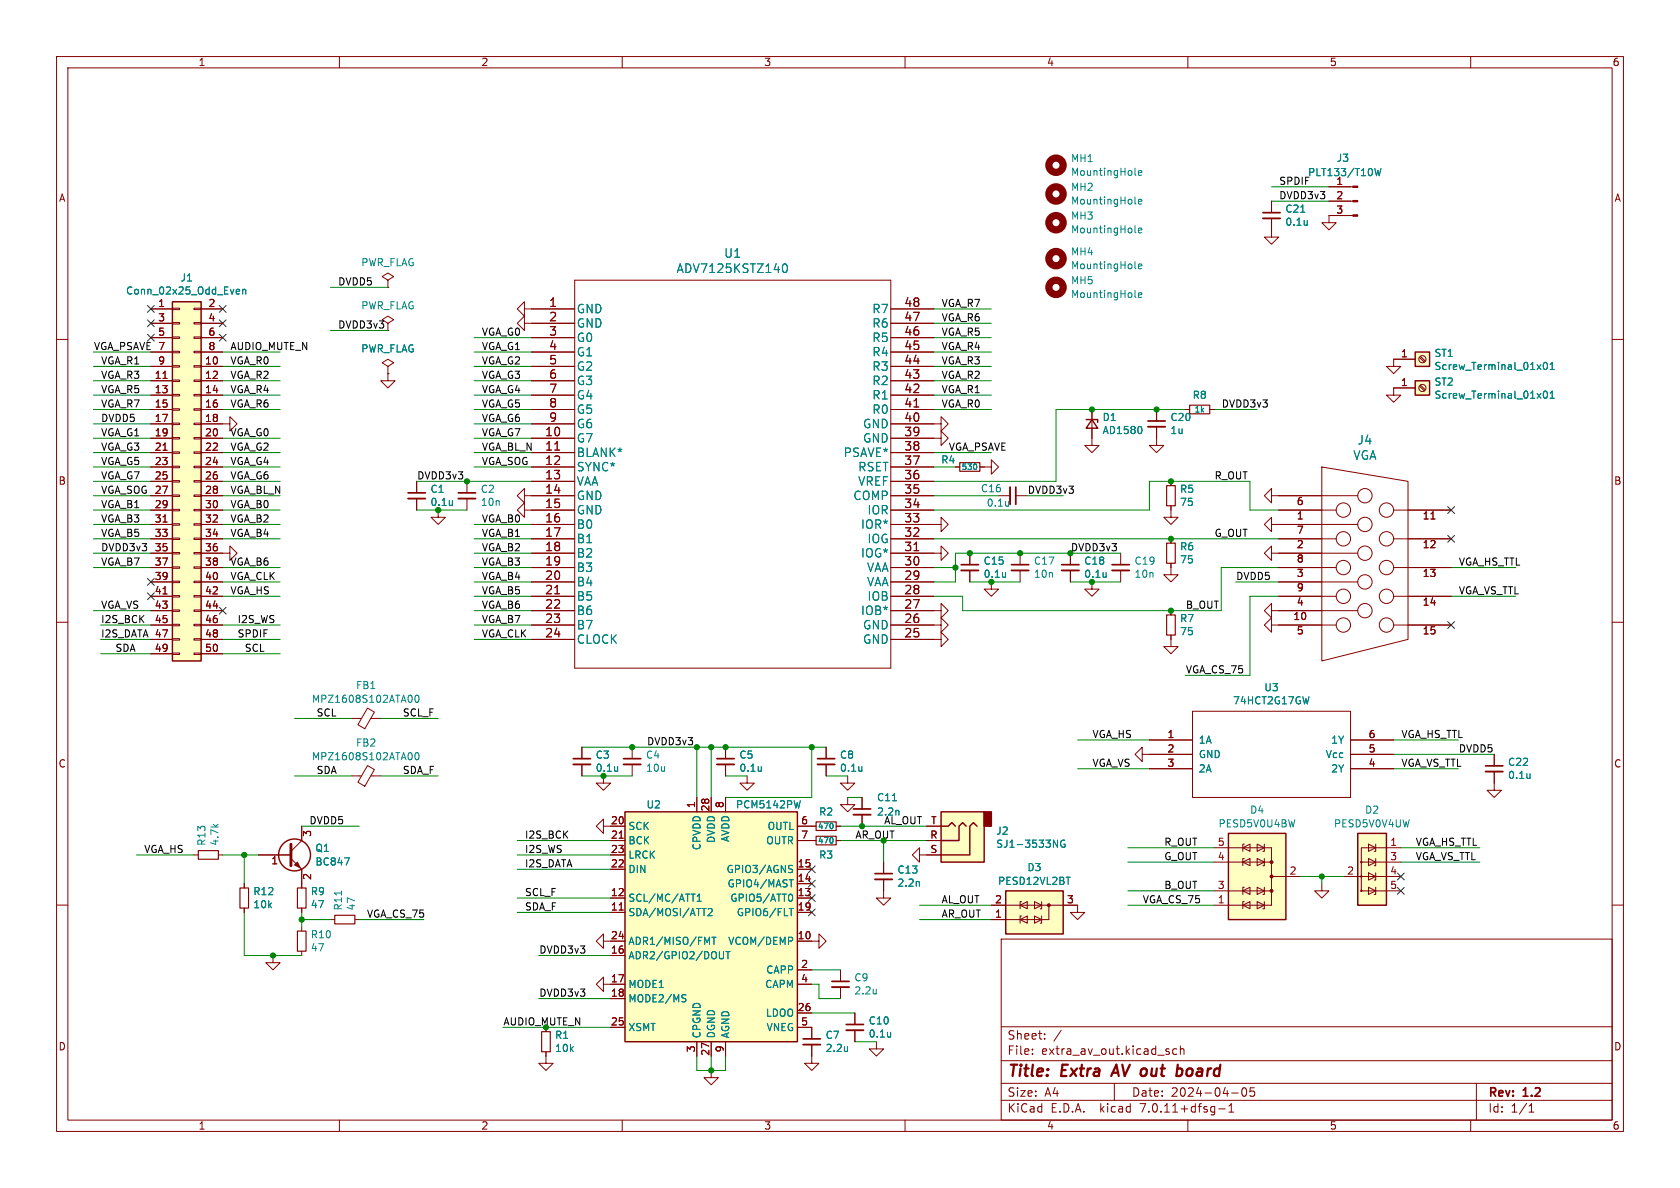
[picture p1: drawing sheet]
<svg xmlns="http://www.w3.org/2000/svg" width="297mm" height="210mm" viewBox="0 0 297 210" stroke-linecap="round" stroke-linejoin="round" font-family="sans-serif">
<g fill="none" stroke="#840000" stroke-width=".18">
<path d="M10 10h277v190h-277zM12 12h273v186h-273zM60 10v2M110 10v2M160 10v2M210 10v2M260 10v2M224.8 38.6v3.3h1.3l-1.3 1.3-1.3-1.3h1.3M224.8 35.6v2M234.9 35.6h4.3M234.9 33h4.3M239.2 38.1h-4.3v1.3h1.3l-1.3 1.2-1.2-1.2h1.2"/>
<path d="M10 60h2M26.7 54.6h3.8M26.7 57.2h3.8M26.7 59.7h3.8M30.5 59.6h1.2v.2h-1.2zM30.5 57h1.2v.3h-1.2zM30.5 54.5h1.2v.2h-1.2zM34.3 59.6h1.3v.2h-1.3zM34.3 57h1.3v.3h-1.3zM34.3 54.5h1.3v.2h-1.3zM35.6 54.6h3.8M35.6 57.2h3.8"/>
<path d="M35.6 59.7h3.8M68.6 49.5l1-.6-1-.6-1 .6 1 .6v1.3M68.6 50.8h.1M68.6 57.2l1-.7-1-.6-1 .6 1 .7v1.2M68.6 58.4h.1M92.7 54.6v-1.3l-1.3 1.3 1.3 1.3v-1.3h8.9M92.7 57.2v-1.3l-1.3 1.3 1.3 1.2v-1.2h8.9M94 59.7h7.6M101.6 49.5h55.9v68.6h-55.9zM157.5 54.6h7.6M157.5 57.2h7.6M157.5 59.7h7.6"/>
<path d="M285 60h2M26.7 72.4h3.8M26.7 64.8h3.8M26.7 67.3h3.8M26.7 69.9h3.8M26.7 74.9h3.8M26.7 77.5h3.8M26.7 62.2h3.8M28.8 66.9h.7M28.8 79.6h.7M30.5 79.9h1.2v.2h-1.2zM30.5 77.3h1.2v.3h-1.2z"/>
<path d="M30.5 74.8h1.2v.3h-1.2zM30.5 72.3h1.2v.2h-1.2zM30.5 69.7h1.2v.3h-1.2zM30.5 67.2h1.2v.2h-1.2zM30.5 64.6h1.2v.3h-1.2zM30.5 62.1h1.2v.3h-1.2zM34.3 79.9h1.3v.2h-1.3zM34.3 77.3h1.3v.3h-1.3zM34.3 74.8h1.3v.3h-1.3zM34.3 72.3h1.3v.2h-1.3zM34.3 69.7h1.3v.3h-1.3zM34.3 67.2h1.3v.2h-1.3z"/>
<path d="M34.3 64.6h1.3v.3h-1.3zM34.3 62.1h1.3v.3h-1.3zM35.6 74.9h5v-1.2l1.3 1.2-1.3 1.3v-1.3M35.6 72.4h3.8M35.6 64.8h3.8M35.6 67.3h3.8M35.6 69.9h3.8M35.6 77.5h3.8M35.6 62.2h3.8M68.6 64.8l1-.7-1-.6-1 .6 1 .7v1.2M68.6 66h.1M68.6 66v1.3h1.2l-1.2 1.3-1.3-1.3h1.3"/>
<path d="M94 72.4h7.6M94 64.8h7.6M94 67.3h7.6M94 69.9h7.6M94 74.9h7.6M94 77.5h7.6M94 62.2h7.6M98.1 79.6h.8M157.5 77.5h8.9v-1.3l1.2 1.3-1.2 1.2v-1.2M157.5 74.9h8.9v-1.2l1.2 1.2-1.2 1.3v-1.3M157.5 72.4h7.6M157.5 64.8h7.6"/>
<path d="M157.5 67.3h7.6M157.5 69.9h7.6M157.5 62.2h7.6M161.6 71.9h.8M193 72.4v6.3h1.3l-1.3 1.3-1.2-1.3h1.2M204.5 75.4v3.3h1.2l-1.2 1.3-1.3-1.3h1.3M204.5 72.4v2M209.5 72.4h.8M213.9 72.4h.7M250.2 63.5h-3.8v1.3h1.2l-1.2 1.2-1.3-1.2h1.3M250.2 68.6h-3.8v1.3h1.2l-1.2 1.2-1.3-1.2h1.3M250.9 63.2l.9 .8"/>
<path d="M250.9 68.2l.9 .9M251.1 63l.9 .8M251.1 68.1l.9 .8M26.7 82.6h3.8M26.7 87.6h3.8M26.7 90.2h3.8M26.7 92.7h3.8M26.7 95.3h3.8M26.7 97.8h3.8M26.7 80h3.8M26.7 85.1h3.8M28.8 92.3h.7"/>
<path d="M30.5 97.7h1.2v.2h-1.2zM30.5 95.1h1.2v.3h-1.2zM30.5 92.6h1.2v.2h-1.2zM30.5 90h1.2v.3h-1.2zM30.5 87.5h1.2v.3h-1.2zM30.5 85h1.2v.2h-1.2zM30.5 82.4h1.2v.3h-1.2zM34.3 97.7h1.3v.2h-1.3zM34.3 95.1h1.3v.3h-1.3zM34.3 92.6h1.3v.2h-1.3zM34.3 90h1.3v.3h-1.3zM34.3 87.5h1.3v.3h-1.3z"/>
<path d="M34.3 85h1.3v.2h-1.3zM34.3 82.4h1.3v.3h-1.3zM35.6 97.8h5v-1.3l1.3 1.3-1.3 1.3v-1.3M35.6 82.6h3.8M35.6 87.6h3.8M35.6 90.2h3.8M35.6 92.7h3.8M35.6 95.3h3.8M35.6 80h3.8M35.6 85.1h3.8M73.7 85.1v2M73.7 88.1v2.1"/>
<path d="M77.5 90.2v1.2h1.2l-1.2 1.3-1.3-1.3h1.3M82.5 85.1v2M82.5 88.1v2.1M92.7 90.2v-1.3l-1.3 1.3 1.3 1.2v-1.2h8.9M92.7 87.6v-1.2l-1.3 1.2 1.3 1.3v-1.3h8.9M94 82.6h7.6M94 92.7h7.6M94 95.3h7.6M94 97.8h7.6M94 80h7.6M94 85.1h7.6M157.5 92.7h8.9v-1.3l1.2 1.3-1.2 1.3v-1.3"/>
<path d="M157.5 97.8h8.9v-1.3l1.2 1.3-1.2 1.3v-1.3M157.5 82.6h7.6M157.5 87.6h7.6M157.5 90.2h7.6M157.5 95.3h7.6M157.5 80h7.6M157.5 85.1h7.6M161.6 97.3h.8M168.9 82.6h.8M171.4 97.8v2M173.2 82.6h2.1v-1.3l1.2 1.3-1.2 1.2v-1.2M176.5 87.6h2.1"/>
<path d="M179.6 87.6h2M180.3 97.8v2M189.2 97.8v2M198.1 97.8v2M207 89.4v2h1.3l-1.3 1.3-1.3-1.3h1.3M207 99.6v2h1.3l-1.3 1.3-1.3-1.3h1.3M207 85.1v.8M207 95.3v.7M224.8 87.6v-1.2l-1.3 1.2 1.3 1.3v-1.3h15.2M224.8 92.7v-1.3l-1.3 1.3 1.3 1.3v-1.3h15.2M224.8 97.8v-1.3l-1.3 1.3 1.3 1.3v-1.3h15.2M226.1 90.2h10.1"/>
<path d="M226.1 95.3h10.1M233.7 82.6l15.2 2.5v27.9l-15.2 3.8zM246.4 90.2h10.1M246.4 95.3h10.1M253 91.7h.7M10 110h2M26.7 100.3h3.8M26.7 102.9h3.8M26.7 105.4h3.8M26.7 108h3.8M26.7 110.5h3.8M26.7 113h3.8"/>
<path d="M26.7 115.6h3.8M28.8 105h.7M30.5 115.4h1.2v.3h-1.2zM30.5 112.9h1.2v.3h-1.2zM30.5 110.4h1.2v.2h-1.2zM30.5 107.8h1.2v.3h-1.2zM30.5 105.3h1.2v.2h-1.2zM30.5 102.7h1.2v.3h-1.2zM30.5 100.2h1.2v.3h-1.2zM34.3 115.4h1.3v.3h-1.3zM34.3 112.9h1.3v.3h-1.3zM34.3 110.4h1.3v.2h-1.3z"/>
<path d="M34.3 107.8h1.3v.3h-1.3zM34.3 105.3h1.3v.2h-1.3zM34.3 102.7h1.3v.3h-1.3zM34.3 100.2h1.3v.3h-1.3zM35.6 100.3h3.8M35.6 102.9h3.8M35.6 105.4h3.8M35.6 108h3.8M35.6 110.5h3.8M35.6 113h3.8M35.6 115.6h3.8M94 100.3h7.6"/>
<path d="M94 102.9h7.6M94 105.4h7.6M94 108h7.6M94 110.5h7.6M94 113h7.6M98.1 105h.8M157.5 110.5h8.9v-1.3l1.2 1.3-1.2 1.3v-1.3M157.5 108h8.9v-1.3l1.2 1.3-1.2 1.2v-1.2M157.5 113h8.9v-1.2l1.2 1.2-1.2 1.3v-1.3M157.5 100.3h7.6M157.5 102.9h7.6M157.5 105.4h7.6"/>
<path d="M171.4 100.8v2.1M175.3 102.9v1.2h1.2l-1.2 1.3-1.3-1.3h1.3M180.3 100.8v2.1M189.2 100.8v2.1M193 102.9v1.2h1.3l-1.3 1.3-1.2-1.3h1.2M198.1 100.8v2.1M207 112.3v2h1.3l-1.3 1.3-1.3-1.3h1.3M207 108v.7M224.8 110.5v-1.3l-1.3 1.3 1.3 1.3v-1.3h11.4M224.8 108v-1.3l-1.3 1.3 1.3 1.2v-1.2h15.2M226.1 100.3h10.1M226.1 102.9h13.9"/>
<path d="M226.1 105.4h10.1M246.4 100.3h10.1M246.4 105.4h10.1M246.4 110.5h10.1M285 110h2M62.2 127h1.7M62.2 137.2h1.7M65 125.2l1.2 .7-1.7 2.9-1.2-.7zM65 135.3l1.2 .7-1.7 3-1.2-.7zM65.6 127h1.7M65.6 137.2h1.7M102.9 132.1v2"/>
<path d="M102.9 135.1v2.1M106.7 137.2v1.2h1.2l-1.2 1.3-1.3-1.3h1.3M111.8 132.1v2M111.8 135.1v2.1M128.3 132.1v2M128.3 135.1v2.1M132.1 137.2v1.2h1.2l-1.2 1.3-1.3-1.3h1.3M146 132.1v2M146 135.1v2.1M149.9 137.2v1.2h1.2l-1.2 1.3-1.3-1.3h1.3M201.9 133.4v-1.3l-1.2 1.3 1.2 1.2v-1.2h8.9M203.2 130.8h7.6"/>
<path d="M203.2 135.9h7.6M210.8 125.7h28v15.3h-28zM238.8 130.8h7.6M238.8 133.4h7.6M238.8 135.9h7.6M264.2 136.4v3.3h1.2l-1.2 1.3-1.3-1.3h1.3M264.2 133.4v2M10 160h2M34.3 151.1h.8M38.6 151.1h.8M43.2 156.2v.8M45.7 151.1h5.7"/>
<path d="M51.4 151.8l1.9 1.9v3.3M53.3 146.1v2.5l-1.9 1.9M106.7 146.1v-1.3l-1.3 1.3 1.3 1.2v-1.2h3.8M107.9 158.8h2.6M107.9 153.7h2.6M107.9 148.6h2.6M107.9 151.1h2.6M109.5 148.2h.7M123.2 141v2.5M125.7 141v2.5M128.3 141v2.5M141 158.8h2.5"/>
<path d="M141 156.2h2.5M141 153.7h2.5M141 146.1h3.3M141 148.6h3.3M147.8 146.1h.8M147.8 148.6h.8M149.9 141v1.2h1.2l-1.2 1.3-1.3-1.3h1.3M152.4 141v2M152.4 144v2.1M156.2 155.4v3.4h1.3l-1.3 1.2-1.3-1.2h1.3M156.2 152.4v2M162.6 151.1v-1.2l-1.3 1.2 1.3 1.3v-1.3h3.8"/>
<path d="M163.8 146.1h2.6M163.8 148.6h2.6M180.6 159.4h-.3v1.3M182.9 159.4l1.2 .6-1.2 .7zM184.1 159.4v1.3h-.2M214.6 149.9h10.2v10.1h-10.2M214.6 157.5h10.2M214.6 152.4h10.2M219.7 157.5l1.3-.7v1.3zM219.7 152.4l1.3-.6v1.2zM219.7 149.9l1.3-.7v1.3zM220 159.4h-.3v1.3"/>
<path d="M220 156.8h-.3v1.3M220 151.8h-.3v1.2M220 149.2h-.3v1.3M222.2 159.4l1.3 .6-1.3 .7zM222.2 156.8l1.3 .7-1.3 .6zM222.2 151.8l1.3 .6-1.3 .6zM222.2 149.2l1.3 .7-1.3 .6zM223.5 159.4v1.3h-.2M223.5 156.8v1.3h-.2M223.5 151.8v1.2h-.2M223.5 149.2v1.3h-.2M224.8 154.9h5.1"/>
<path d="M233.7 156.2v1.3h1.2l-1.2 1.3-1.3-1.3h1.3M237.5 154.9h10.1M240.7 152.4h6.9M241.9 149.2l1.3 .7-1.3 .6zM241.9 151.8l1.3 .6-1.3 .6zM241.9 154.3l1.3 .6-1.3 .7zM241.9 156.8l1.3 .7-1.3 .6zM243.2 149.2v1.3h-.2M243.2 151.8v1.2h-.2M243.2 154.3v1.3h-.2M243.2 156.8v1.3h-.2M247.6 149.9h-6.9v7.6h6.9"/>
<path d="M285 160h2M43.2 160.5v.8M48.3 168.9v1.3h1.2l-1.2 1.3-1.3-1.3h1.3M53.3 160.5v.8M53.3 163.8v.8M53.3 168.1v.8M58.4 162.6h.8M62.7 162.6h.8M106.7 174v-1.3l-1.3 1.3 1.3 1.3v-1.3h3.8M106.7 166.4v-1.3l-1.3 1.3 1.3 1.2v-1.2h3.8M107.9 161.3h2.6M107.9 168.9h2.6"/>
<path d="M107.9 176.5h2.6M109.5 160.9h.7M141 166.4h3.8v-1.3l1.2 1.3-1.2 1.2v-1.2M141 161.3h2.5M141 174h2.5M141 171.5h2.5M141 179.1h2.5M148.6 171.5v2M148.6 174.5v2M151.1 179.1v2M175.3 160h10.1M177 166h108v32h-108z"/>
<path d="M180.3 162.6l1.3-.7v1.3zM180.3 160l1.3-.6v1.3zM180.6 161.9h-.3v1.3M182.9 161.9l1.2 .7-1.2 .6zM184.1 161.9v1.3h-.2M185.4 160h5.1v1.3h1.3l-1.3 1.3-1.3-1.3h1.3M185.4 160v2.6h-10.1M219.7 160l1.3-.6v1.3zM60 198v2M96.5 185.9v2.1h1.3l-1.3 1.2-1.3-1.2h1.3M96.5 181.6v.8M107.9 181.6h2.6"/>
<path d="M110 198v2M123.2 184.2v2.5M125.7 189.2v1.3h1.3l-1.3 1.3-1.2-1.3h1.2M125.7 184.2v2.5M128.3 184.2v2.5M141 181.6h2.5v2M143.5 184.7v3.3h1.3l-1.3 1.2-1.3-1.2h1.3M151.1 182.1v2.1M154.9 184.2v1.2h1.3l-1.3 1.3-1.2-1.3h1.2M160 198v2M177 194.5h108M177 191.5h108"/>
<path d="M177 187.5h108M177 181.5h108M182.5 186.3v.1M182.5 185.5v.1M184.7 183.6v.1M184.7 182.8v.1M187.6 182.1l-1.3 2M197 191.5v3M206.5 185.9l.2 .2-.2 .3M206.5 185.4l.2 .1M208 185.5l-.4-.1-.3 .3v.4l.2 .2h.5M208.7 185.5l.2-.1 .3 .1 .1 .9"/>
<path d="M208.7 184.9v1.5M210 198v2M215.5 196h1.1M217.2 196.6h.9M217.2 195.5l.5-.4v1.5M217.7 193.2h1.2M219.7 192.4l.2-.1a.81 .81 0 0 1 .6 .6 .81 .81 0 0 1-.3 .8l-.2 .1a.81 .81 0 0 1-.3-1.4zM221.7 192.3h-.7v.7l.2-.1h.5l.1 .3-.1 .5-.2 .1-.5-.1M260 198v2M261 191.5v6.5M270.3 196.6h.9M270.3 195.5l.4-.4v1.5"/>
<circle cx="251.5" cy="68.6" r=".63"/>
<circle cx="251.5" cy="63.5" r=".63"/>
<circle cx="237.5" cy="95.2" r="1.27"/>
<circle cx="237.5" cy="90.2" r="1.27"/>
<circle cx="241.3" cy="92.7" r="1.27"/>
<circle cx="241.3" cy="97.8" r="1.27"/>
<circle cx="241.3" cy="87.6" r="1.27"/>
<circle cx="245.1" cy="95.2" r="1.27"/>
<circle cx="245.1" cy="90.2" r="1.27"/>
<circle cx="237.5" cy="105.4" r="1.27"/>
<circle cx="237.5" cy="110.5" r="1.27"/>
<circle cx="237.5" cy="100.3" r="1.27"/>
<circle cx="241.3" cy="102.9" r="1.27"/>
<circle cx="241.3" cy="107.9" r="1.27"/>
<circle cx="245.1" cy="100.3" r="1.27"/>
<circle cx="245.1" cy="110.5" r="1.27"/>
<circle cx="245.1" cy="105.4" r="1.27"/>
<circle cx="240.7" cy="154.9" r=".13"/>
<circle cx="240.7" cy="152.4" r=".13"/>
<circle cx="240.7" cy="157.5" r=".13"/>
</g>
<path d="M197.4 188.2l-1 2M208.9 189l.1 .3-.2 .7" fill="none" stroke="#840000" stroke-width=".4"/>
<g fill="none" stroke="#840000" stroke-width=".33">
<path d="M223.3 38.6h3M202.9 75.4h3.1M72.1 88.1h3.1M81 88.1h3.1M178.6 86.1v3.1M169.9 100.8h3.1M178.8 100.8h3.1M187.7 100.8h3.1M196.6 100.8h3M101.3 135.1h3.1M110.2 135.1h3.1M126.7 135.1h3.1"/>
<path d="M144.5 135.1h3.1M262.6 136.4h3.1M150.9 144h3M154.7 155.4h3M147.1 174.5h3M142 184.7h3M149.6 182.1h3.1"/>
</g>
<g fill="none" stroke="#840000" stroke-width=".3">
<path d="M223.3 37.6h3M202.9 74.4h3.1M72.1 87.1h3.1M81 87.1h3.1M169.9 99.8h3.1M178.8 99.8h3.1M179.6 86.1v3.1M187.7 99.8h3.1M196.6 99.8h3M101.3 134.1h3.1M110.2 134.1h3.1M126.7 134.1h3.1"/>
<path d="M144.5 134.1h3.1M262.6 135.4h3.1M150.9 143h3M154.7 154.4h3M147.1 173.5h3M142 183.6h3M149.6 181.1h3.1"/>
</g>
<g fill="none" stroke="#008484" stroke-width=".18">
<path d="M200.6 35.9l.2 .2M200.6 30.8l.2 .2M201.3 30.6l.6-.1-.1-.3h-.4l-.1 .1v.6h.5M201.3 35.7l.6-.2-.1-.2-.4-.1-.1 .2v.6h.5M230 37.5h.7M231.1 39v.8M231.1 39.7l-.1 .1M243 29.8l.3 1.3 .3-.9 .2 .9 .3-1.3M41.9 51.1l.4 .1 .1 .2-.6 .2M42.3 51.9l-.4 .1M42.9 51.3l.2-.2 .3 .1 .1 .8M42.9 51.1v.9"/>
<path d="M138.5 46.7l.2-.1a.83 .83 0 0 1 .6 .7 .83 .83 0 0 1-.3 .8l-.2 .1a.83 .83 0 0 1-.6-.7 .83 .83 0 0 1 .3-.8zM200.6 47.3l.2 .2M200.6 41l.2 .2M200.6 52.4l.2 .2M201.3 47.1l.6-.1-.1-.3h-.4l-.1 .1v.7h.5M201.3 40.7l.6-.1-.1-.2-.4-.1-.1 .2v.6h.5M201.3 52.2l.6-.2-.1-.2-.4-.1-.1 .2v.6h.5M201.8 75.5l.1 .4-.1 .6M271.7 64.5l.7 .8M271.7 69.6l.7 .8M272.4 64.5l-.7 .8M272.4 69.6l-.7 .8"/>
<path d="M273 64.2l.1-.1a.68 .68 0 0 1 .5 .6 .68 .68 0 0 1-.5 .6l-.1-.1-.2-.4zM273 69.3l.1-.2a.68 .68 0 0 1 .5 .7 .68 .68 0 0 1-.5 .6l-.1-.1-.2-.4zM274 65.3h.8M274 64.4l.4-.3v1.2M274 69.5l.4-.4v1.3M274 70.4h.8M80 88.5v.9M80 89.2l-.1 .1M172.6 82.2v.6M178.3 88.6v.9M178.3 89.4h.1M177.8 101.2v.9"/>
<path d="M177.8 101.9l-.1 .1M195.5 101.2v.9M195.5 101.9v.1M72.7 123l.2 .4-.2 .6M72.7 133.2l.2 .3-.2 .7M73.5 133.2l.2-.2a.68 .68 0 0 1 .4 .7 .68 .68 0 0 1-.4 .6l-.2-.1-.2-.4zM73.5 122.9h.2a.68 .68 0 0 1 .4 .6 .68 .68 0 0 1-.4 .7 .84 .84 0 0 1-.2-1.3zM109.2 135.5v.8M109.2 136.2l-.1 .1M134.6 135.5v.8M134.6 136.2l-.1 .1M152.4 135.5v.8"/>
<path d="M152.4 136.2l-.1 .1M270.5 136.8v.8M270.5 137.5l-.1 .1M60.4 157.5v.7M60.9 151.7h.8l-.5 1.2M122.2 158.1h.7M123.3 159.3h.7M123.3 158.4l.3-.3v1.2M139.5 155.5h.7M139.6 153.6l.4 .1 .1 .3-.2 .2h-.3M139.6 153h.5M139.7 158.1a.68 .68 0 0 1 .4 .6 .68 .68 0 0 1-.4 .6"/>
<path d="M141.5 141.5l-.3 1.3M147.2 145.7v.6M147.2 148.2v.7M157.8 141.5h.7M158.9 143.3v.8M162.5 155.9v.8M186.2 148.5l.8 1.3v-1.3M188.2 148.6a.59 .59 0 0 0-.7 .5 .59 .59 0 0 0 .7 .6l.1-.5h-.3M188.5 155.1h.7M120.8 176.4l.3 .2 .2 .3-.3 .2h-.3M120.8 175.8l.5 .1M125.2 160.7l.5-.1 .2 .4-.8 .9h.8"/>
<path d="M125.9 165.7h.7M126.2 165.7v1.2M127.9 168.2v1l-.2 .3M128.3 168.2h.8M128.7 168.2v1.3M139.5 160.6h.7M139.9 160.6v1.3M140.1 165.8v.4M154.9 174.9v.8M154.9 175.6l-.1 .1M149.8 185v.9M149.8 185.8h.1"/>
<path d="M157.4 182.5v.8M157.4 183.2v.1"/>
</g>
<g fill="none" stroke="#840000" stroke-width=".2">
<path d="M210.3 71.6h3.6v1.6h-3.6zM169.7 81.8h3.5v1.5h-3.5zM206.2 85.9h1.6v3.5h-1.6zM206.2 96h1.6v3.6h-1.6zM206.2 108.7h1.6v3.6h-1.6zM35.1 150.4h3.5v1.5h-3.5zM42.4 157h1.5v3.5h-1.5zM52.6 157h1.5v3.5h-1.5zM144.3 145.3h3.5v1.5h-3.5zM144.3 147.8h3.5v1.6h-3.5zM52.6 164.6h1.5v3.5h-1.5zM59.2 161.8h3.5v1.5h-3.5z"/>
<path d="M95.8 182.4h1.5v3.5h-1.5z"/>
</g>
<g fill="#ffffc2" stroke="#ffffc2" stroke-width=".18">
<path d="M217.2 147.3h10.1v15.3h-10.1z"/>
<path d="M110.5 143.5h30.5v40.7h-30.5z"/>
<path d="M250.2 62.2h2.5v2.6h-2.5z"/>
<path d="M250.2 67.3h2.5v2.6h-2.5z"/>
<path d="M166.4 143.5h7.6v8.9h-7.6z"/>
<path d="M177.8 157.5h10.2v7.6h-10.2z"/>
<path d="M240 147.3h5.1v12.7h-5.1z"/>
<path d="M30.5 53.3h5.1v63.5h-5.1z"/>
</g>
<g fill="none" stroke="#840000" stroke-width=".25">
<path d="M30.5 53.3h5.1v63.5h-5.1zM192 74.2h2.1v.5M193 74.2l1.1 1.5h-2.1zM250.2 62.2h2.5v2.6h-2.5zM250.2 67.3h2.5v2.6h-2.5zM110.5 143.5h30.5v40.7h-30.5zM166.4 143.5h7.6v8.9h-7.6zM166.4 146.1h1.2l.7-.7 .6 .7M170.8 146.1l-.6-.7-.7 .7v2.5h-3.1M172.7 146.1l-.6-.7-.7 .7v5h-5M177.8 157.5h10.2v7.6h-10.2zM217.2 147.3h10.1v15.3h-10.1z"/>
<path d="M240 147.3h5.1v12.7h-5.1z"/>
<circle cx="52.1" cy="151.1" r="2.82"/>
</g>
<g fill="#840000" stroke="#840000" stroke-width=".18">
<path d="M239.2 38h.8v.2h-.8z"/>
<path d="M239.2 35.4h.8v.3h-.8z"/>
<path d="M239.2 32.9h.8v.2h-.8z"/>
<path d="M52.1 152.9l.5-.5 .5 1z"/>
<circle cx="224.8" cy="157.5" r=".25"/>
<circle cx="224.8" cy="154.9" r=".25"/>
<circle cx="224.8" cy="152.4" r=".25"/>
<circle cx="185.4" cy="160" r=".25"/>
</g>
<g fill="none" stroke="#840000" stroke-width="1.3">
<circle cx="186.7" cy="34.3" r="1.27"/>
<circle cx="186.7" cy="29.2" r="1.27"/>
<circle cx="186.7" cy="39.4" r="1.27"/>
<circle cx="186.7" cy="50.8" r="1.27"/>
<circle cx="186.7" cy="45.7" r="1.27"/>
</g>
<path d="M174 143.5h1.3v2.6h-1.3z" fill="#840000" stroke="#840000" stroke-width=".25"/>
<path d="M51.4 149.2v3.8" fill="none" stroke="#840000" stroke-width=".51"/>
<g fill="none" stroke="#008400" stroke-width=".18">
<path d="M224.8 35.6h10.1M224.8 33h10.1M58.4 50.8h10.2M58.4 58.4h10.2M83.8 59.7h10.2M165.1 54.6h10.2M165.1 57.2h10.2M165.1 59.7h10.2M16.5 72.4h10.2M16.5 64.8h10.2M16.5 69.9h10.2M16.5 67.3h10.2"/>
<path d="M16.5 62.2h10.2M16.5 74.9h10.2M16.5 77.5h10.2M39.4 72.4h10.1M39.4 64.8h10.1M39.4 69.9h10.1M39.4 67.3h10.1M39.4 62.2h10.1M39.4 77.5h10.1M83.8 72.4h10.2M83.8 64.8h10.2M83.8 69.9h10.2"/>
<path d="M83.8 67.3h10.2M83.8 62.2h10.2M83.8 74.9h10.2M83.8 77.5h10.2M165.1 72.4h10.2M165.1 64.8h10.2M165.1 69.9h10.2M165.1 67.3h10.2M165.1 62.2h10.2M209.5 72.4h-22.8v12.7h-21.6M214.6 72.4h7.6M16.5 95.3h10.2"/>
<path d="M16.5 92.7h10.2M16.5 97.8h10.2M16.5 90.2h10.2M16.5 80h10.2M16.5 82.6h10.2M16.5 87.6h10.2M16.5 85.1h10.2M39.4 95.3h10.1M39.4 92.7h10.1M39.4 90.2h10.1M39.4 80h10.1M39.4 82.6h10.1"/>
<path d="M39.4 87.6h10.1M39.4 85.1h10.1M73.7 90.2h8.8M73.7 85.1h20.3M83.8 95.3h10.2M83.8 92.7h10.2M83.8 97.8h10.2M83.8 80h10.2M83.8 82.6h10.2M165.1 95.3h61M165.1 90.2h38.1v-5.1h17.8v5.1h5.1M165.1 80h10.2"/>
<path d="M165.1 82.6h3.8M165.1 87.6h11.4M181.6 87.6h6.4M198.1 97.8h-29.2v5.1h-3.8M16.5 100.3h10.2M16.5 108h10.2M17.8 110.5h8.9M17.8 113h8.9M17.8 115.6h8.9M39.4 100.3h10.1M39.4 105.4h10.1M39.4 102.9h10.1"/>
<path d="M39.4 110.5h10.1M39.4 113h10.1M39.4 115.6h10.1M83.8 100.3h10.2M83.8 105.4h10.2M83.8 102.9h10.2M83.8 108h10.2M83.8 110.5h10.2M83.8 113h10.2M165.1 100.3h3.8M171.4 102.9h8.9M189.2 102.9h8.9"/>
<path d="M218.4 102.9h7.7M226.1 100.3h-10.2v7.7h-45.7v-2.6h-5.1M226.1 105.4h-5.1v14h-11.5M256.5 100.3h11.5M256.5 105.4h11.5M52.1 127h10.1M52.1 137.2h10.1M67.3 127h10.2M67.3 137.2h10.2M102.9 137.2h8.9M102.9 132.1h43.1M123.2 132.1v8.9"/>
<path d="M125.7 132.1v8.9M128.3 137.2h3.8M143.5 132.1v8.9h-15.2M146 137.2h3.9M190.5 130.8h12.7M190.5 135.9h12.7M246.4 130.8h11.4M246.4 135.9h11.4M246.4 133.4h17.8M24.1 151.1h10.2M39.4 151.1h6.3M43.2 151.1v5.1"/>
<path d="M53.3 146.1h10.2M91.4 151.1h16.5M91.4 148.6h16.5M91.4 153.7h16.5M91.4 158.8h16.5M148.6 148.6h15.2M148.6 146.1h15.2M149.9 141h2.5M156.2 148.6v3.8M199.4 152.4h15.2M199.4 149.9h15.2M199.4 157.5h15.2"/>
<path d="M229.9 154.9h7.6M233.7 154.9v1.3M247.6 152.4h14M247.6 149.9h14M43.2 161.3v7.6h10.1M53.3 162.6h5.1M53.3 161.3v2.5M63.5 162.6h11.4M91.4 161.3h16.5M95.2 168.9h12.7M95.2 176.5h12.7M143.5 174h1.3v2.5h3.8"/>
<path d="M143.5 171.5h5.1M143.5 179.1h7.6M162.6 162.6h12.7M162.6 160h12.7M199.4 160h15.2M88.9 181.6h19M123.2 186.7v2.5h5.1v-2.5M125.7 186.7v2.5M151.1 184.2h3.8"/>
</g>
<g fill="none" stroke="#000084" stroke-width=".18">
<path d="M26.1 54l1.2 1.2M26.1 59.1l1.2 1.2M26.1 56.5l1.2 1.3M27.3 54l-1.2 1.2M27.3 59.1l-1.2 1.2M27.3 56.5l-1.2 1.3M38.8 54l1.2 1.2M38.8 59.1l1.2 1.2M38.8 56.5l1.2 1.3M40 54l-1.2 1.2M40 59.1l-1.2 1.2M40 56.5l-1.2 1.3"/>
<path d="M255.9 94.6l1.2 1.3M255.9 89.6l1.2 1.2M257.1 94.6l-1.2 1.3M257.1 89.6l-1.2 1.2M26.1 104.8l1.2 1.2M26.1 102.3l1.2 1.2M27.3 104.8l-1.2 1.2M27.3 102.3l-1.2 1.2M38.8 107.3l1.2 1.3M40 107.3l-1.2 1.3M255.9 109.9l1.2 1.2M257.1 109.9l-1.2 1.2"/>
<path d="M142.9 153.1l1.2 1.2M142.9 158.1l1.2 1.3M142.9 155.6l1.2 1.2M144.1 153.1l-1.2 1.2M144.1 158.1l-1.2 1.3M144.1 155.6l-1.2 1.2M247 154.3l1.3 1.2M247 156.9l1.3 1.2M248.3 154.3l-1.3 1.2M248.3 156.9l-1.3 1.2M142.9 160.7l1.2 1.2M144.1 160.7l-1.2 1.2"/>
</g>
<g fill="#008400" stroke="#008400" stroke-width=".18">
<circle cx="48.3" cy="168.9" r=".46"/>
<circle cx="53.3" cy="162.6" r=".46"/>
<circle cx="123.2" cy="132.1" r=".46"/>
<circle cx="111.8" cy="132.1" r=".46"/>
<circle cx="43.2" cy="151.1" r=".46"/>
<circle cx="82.5" cy="85.1" r=".46"/>
<circle cx="106.7" cy="137.2" r=".46"/>
<circle cx="125.7" cy="132.1" r=".46"/>
<circle cx="128.3" cy="132.1" r=".46"/>
<circle cx="125.7" cy="189.2" r=".46"/>
<circle cx="143.5" cy="132.1" r=".46"/>
<circle cx="77.5" cy="90.2" r=".46"/>
<circle cx="207" cy="85.1" r=".46"/>
<circle cx="193" cy="102.9" r=".46"/>
<circle cx="180.3" cy="97.8" r=".46"/>
<circle cx="207" cy="95.3" r=".46"/>
<circle cx="207" cy="108" r=".46"/>
<circle cx="189.2" cy="97.8" r=".46"/>
<circle cx="152.4" cy="146.1" r=".46"/>
<circle cx="168.9" cy="100.3" r=".46"/>
<circle cx="175.3" cy="102.9" r=".46"/>
<circle cx="171.4" cy="97.8" r=".46"/>
<circle cx="233.7" cy="154.9" r=".46"/>
<circle cx="204.5" cy="72.4" r=".46"/>
<circle cx="193" cy="72.4" r=".46"/>
</g>
<g font-size="2.8" fill="#840000">
<text x="178" y="190.9">Title:</text>
<text x="187.7" y="190.9">Extra</text>
<text x="197.6" y="190.9">AV out</text>
<text x="210.4" y="190.9">board</text>
</g>
<g font-size="2.1" fill="#008484">
<text x="127.9" y="45.8">U1</text>
<text x="119.5" y="48.5">ADV7125KSTZ140</text>
<text x="101.9" y="55.6">GND</text>
<text x="101.9" y="58.1">GND</text>
<text x="154.1" y="58.1">R6</text>
<text x="154.1" y="55.6">R7</text>
<text x="101.9" y="60.7">G0</text>
<text x="101.9" y="63.2">G1</text>
<text x="101.9" y="65.7">G2</text>
<text x="154.1" y="65.7">R3</text>
<text x="154.1" y="63.2">R4</text>
<text x="154.1" y="60.7">R5</text>
<text x="101.9" y="68.3">G3</text>
<text x="101.9" y="70.8">G4</text>
<text x="154.1" y="70.8">R1</text>
<text x="154.1" y="68.3">R2</text>
<text x="101.9" y="73.4">G5</text>
<text x="101.9" y="75.9">G6</text>
<text x="152.5" y="75.9">GND</text>
<text x="154.1" y="73.4">R0</text>
<text x="101.9" y="78.4">G7</text>
<text x="101.9" y="81">BLANK*</text>
<text x="101.9" y="83.5">SYNC*</text>
<text x="149.1" y="81">PSAVE*</text>
<text x="151.6" y="83.5">RSET</text>
<text x="152.5" y="78.4">GND</text>
<text x="239.2" y="81.5">VGA</text>
<text x="239.9" y="78.8">J4</text>
<text x="101.9" y="86.1">VAA</text>
<text x="101.9" y="88.6">GND</text>
<text x="150.8" y="88.6">COMP</text>
<text x="151.6" y="86.1">VREF</text>
<text x="101.9" y="91.1">GND</text>
<text x="101.9" y="93.7">B0</text>
<text x="152.1" y="93.7">IOR*</text>
<text x="153.3" y="91.1">IOR</text>
<text x="101.9" y="96.2">B1</text>
<text x="101.9" y="98.8">B2</text>
<text x="101.9" y="101.3">B3</text>
<text x="152.1" y="98.8">IOG*</text>
<text x="153.2" y="101.3">VAA</text>
<text x="153.3" y="96.2">IOG</text>
<text x="101.9" y="103.8">B4</text>
<text x="101.9" y="106.4">B5</text>
<text x="153.2" y="103.8">VAA</text>
<text x="153.3" y="106.4">IOB</text>
<text x="101.9" y="108.9">B6</text>
<text x="101.9" y="111.5">B7</text>
<text x="152.1" y="108.9">IOB*</text>
<text x="152.5" y="111.5">GND</text>
<text x="101.9" y="114">CLOCK</text>
<text x="152.5" y="114">GND</text>
</g>
<g font-size="2.1" fill="#840000">
<text x="97" y="54.4">1</text>
<text x="97" y="56.9">2</text>
<text x="97" y="59.4">3</text>
<text x="159.8" y="59.4">46</text>
<text x="159.8" y="56.9">47</text>
<text x="159.8" y="54.4">48</text>
<text x="97" y="62">4</text>
<text x="97" y="64.5">5</text>
<text x="159.8" y="64.5">44</text>
<text x="159.8" y="62">45</text>
<text x="97" y="67.1">6</text>
<text x="97" y="69.6">7</text>
<text x="159.8" y="69.6">42</text>
<text x="159.8" y="67.1">43</text>
<text x="96.3" y="77.2">10</text>
<text x="97" y="72.1">8</text>
<text x="97" y="74.7">9</text>
<text x="159.8" y="77.2">39</text>
<text x="159.8" y="74.7">40</text>
<text x="159.8" y="72.1">41</text>
<text x="96.3" y="79.8">11</text>
<text x="96.3" y="82.3">12</text>
<text x="159.8" y="82.3">37</text>
<text x="159.8" y="79.8">38</text>
<text x="96.3" y="84.8">13</text>
<text x="96.3" y="87.4">14</text>
<text x="96.3" y="89.9">15</text>
<text x="159.8" y="89.9">34</text>
<text x="159.8" y="87.4">35</text>
<text x="159.8" y="84.8">36</text>
<text x="96.3" y="92.5">16</text>
<text x="96.3" y="95">17</text>
<text x="159.8" y="95">32</text>
<text x="159.8" y="92.5">33</text>
<text x="96.3" y="97.5">18</text>
<text x="96.3" y="100.1">19</text>
<text x="159.8" y="100.1">30</text>
<text x="159.8" y="97.5">31</text>
<text x="96.3" y="102.6">20</text>
<text x="96.3" y="105.2">21</text>
<text x="96.3" y="107.7">22</text>
<text x="159.8" y="107.7">27</text>
<text x="159.8" y="105.2">28</text>
<text x="159.8" y="102.6">29</text>
<text x="96.3" y="110.2">23</text>
<text x="96.3" y="112.8">24</text>
<text x="159.8" y="112.8">25</text>
<text x="159.8" y="110.2">26</text>
<text x="178" y="184">Sheet:</text>
<text x="178" y="186.7">File:</text>
<text x="184.1" y="186.7">extra_av_out.kicad_sch</text>
<text x="178" y="196.9">KiCad</text>
<text x="178" y="194.1">Size:</text>
<text x="184.7" y="194.1">A4</text>
<text x="185.7" y="196.9">E.D.A.</text>
<text x="194.6" y="196.9">kicad</text>
<text x="200" y="194.1">Date:</text>
<text x="201.8" y="196.9">7.0.11+dfsg-1</text>
<text x="207" y="194.1">2024-04-05</text>
<text x="263" y="194.3">Rev:</text>
<text x="263" y="196.9">Id:</text>
<text x="267.1" y="196.9">1/1</text>
<text x="269.4" y="194.3">1.2</text>
</g>
<g font-size="1.8" fill="#840000">
<text x="35" y="11.9">1</text>
<text x="85" y="11.9">2</text>
<text x="135" y="11.9">3</text>
<text x="185" y="11.9">4</text>
<text x="235" y="11.9">5</text>
<text x="285" y="11.9">6</text>
<text x="10.3" y="35.9">A</text>
<text x="236.1" y="32.8">1</text>
<text x="236.1" y="35.3">2</text>
<text x="285.3" y="35.9">A</text>
<text x="236.1" y="37.8">3</text>
<text x="27.9" y="54.4">1</text>
<text x="27.9" y="56.9">3</text>
<text x="27.9" y="59.4">5</text>
<text x="36.8" y="54.4">2</text>
<text x="36.8" y="56.9">4</text>
<text x="36.8" y="59.4">6</text>
<text x="27.9" y="64.5">9</text>
<text x="27.9" y="62">7</text>
<text x="36.2" y="64.5">10</text>
<text x="36.8" y="62">8</text>
<text x="247.6" y="63.2">1</text>
<text x="27.3" y="67.1">11</text>
<text x="27.3" y="69.6">13</text>
<text x="36.2" y="67.1">12</text>
<text x="36.2" y="69.6">14</text>
<text x="247.6" y="68.3">1</text>
<text x="27.3" y="72.1">15</text>
<text x="27.3" y="74.7">17</text>
<text x="27.3" y="77.2">19</text>
<text x="36.2" y="72.1">16</text>
<text x="36.2" y="74.7">18</text>
<text x="36.2" y="77.2">20</text>
<text x="27.3" y="79.8">21</text>
<text x="27.3" y="82.3">23</text>
<text x="36.2" y="79.8">22</text>
<text x="36.2" y="82.3">24</text>
<text x="10.3" y="85.9">B</text>
<text x="27.3" y="84.8">25</text>
<text x="27.3" y="89.9">29</text>
<text x="27.3" y="87.4">27</text>
<text x="36.2" y="84.8">26</text>
<text x="36.2" y="87.4">28</text>
<text x="36.2" y="89.9">30</text>
<text x="229.2" y="89.6">6</text>
<text x="285.3" y="85.9">B</text>
<text x="27.3" y="92.5">31</text>
<text x="27.3" y="95">33</text>
<text x="36.2" y="92.5">32</text>
<text x="36.2" y="95">34</text>
<text x="229.2" y="92.2">1</text>
<text x="229.2" y="94.7">7</text>
<text x="251.4" y="92.2">11</text>
<text x="27.3" y="97.5">35</text>
<text x="27.3" y="100.1">37</text>
<text x="36.2" y="97.5">36</text>
<text x="36.2" y="100.1">38</text>
<text x="229.2" y="97.2">2</text>
<text x="229.2" y="99.8">8</text>
<text x="251.4" y="97.2">12</text>
<text x="27.3" y="102.6">39</text>
<text x="27.3" y="105.2">41</text>
<text x="27.3" y="107.7">43</text>
<text x="36.2" y="102.6">40</text>
<text x="36.2" y="105.2">42</text>
<text x="36.2" y="107.7">44</text>
<text x="229.2" y="102.3">3</text>
<text x="229.2" y="107.4">4</text>
<text x="229.2" y="104.9">9</text>
<text x="251.4" y="102.3">13</text>
<text x="251.4" y="107.4">14</text>
<text x="27.3" y="110.2">45</text>
<text x="27.3" y="112.8">47</text>
<text x="36.2" y="110.2">46</text>
<text x="36.2" y="112.8">48</text>
<text x="228.6" y="109.9">10</text>
<text x="229.2" y="112.5">5</text>
<text x="251.4" y="112.5">15</text>
<text x="27.3" y="115.3">49</text>
<text x="36.2" y="115.3">50</text>
<text x="206.3" y="130.6">1</text>
<text x="241.9" y="130.6">6</text>
<text x="10.3" y="135.9">C</text>
<text x="206.3" y="133.1">2</text>
<text x="206.3" y="135.6">3</text>
<text x="241.9" y="135.6">4</text>
<text x="241.9" y="133.1">5</text>
<text x="285.3" y="135.9">C</text>
<text x="122.9" y="142.9" transform="rotate(-90 122.9 142.9)">1</text>
<text x="125.5" y="143.6" transform="rotate(-90 125.5 143.6)">28</text>
<text x="128" y="142.9" transform="rotate(-90 128 142.9)">8</text>
<text x="55.3" y="148" transform="rotate(-90 55.3 148)">3</text>
<text x="107.9" y="145.8">20</text>
<text x="107.9" y="148.3">21</text>
<text x="141.5" y="145.8">6</text>
<text x="141.5" y="148.3">7</text>
<text x="164.4" y="148.3">R</text>
<text x="164.5" y="145.8">T</text>
<text x="215.2" y="149.6">5</text>
<text x="245.7" y="149.6">1</text>
<text x="47.9" y="153.1">1</text>
<text x="55.3" y="155.6" transform="rotate(-90 55.3 155.6)">2</text>
<text x="107.9" y="153.4">22</text>
<text x="107.9" y="150.9">23</text>
<text x="140.9" y="156">14</text>
<text x="140.9" y="153.4">15</text>
<text x="164.4" y="150.9">S</text>
<text x="215.2" y="152.1">4</text>
<text x="227.9" y="154.7">2</text>
<text x="238.1" y="154.7">2</text>
<text x="245.7" y="152.1">3</text>
<text x="245.7" y="154.7">4</text>
<text x="107.9" y="161">11</text>
<text x="107.9" y="158.5">12</text>
<text x="140.9" y="158.5">13</text>
<text x="140.9" y="161">19</text>
<text x="175.8" y="159.8">2</text>
<text x="188.5" y="159.8">3</text>
<text x="215.2" y="159.8">1</text>
<text x="215.2" y="157.2">3</text>
<text x="245.7" y="157.2">5</text>
<text x="107.9" y="166.1">24</text>
<text x="140.9" y="166.1">10</text>
<text x="175.8" y="162.3">1</text>
<text x="107.9" y="168.7">16</text>
<text x="107.9" y="173.7">17</text>
<text x="141.5" y="171.2">2</text>
<text x="141.5" y="173.7">4</text>
<text x="107.9" y="176.3">18</text>
<text x="140.9" y="178.8">26</text>
<text x="10.3" y="185.9">D</text>
<text x="107.9" y="181.4">25</text>
<text x="141.5" y="181.4">5</text>
<text x="285.3" y="185.9">D</text>
<text x="122.9" y="186.1" transform="rotate(-90 122.9 186.1)">3</text>
<text x="125.5" y="186.7" transform="rotate(-90 125.5 186.7)">27</text>
<text x="128" y="186.1" transform="rotate(-90 128 186.1)">9</text>
<text x="35" y="199.9">1</text>
<text x="85" y="199.9">2</text>
<text x="135" y="199.9">3</text>
<text x="185" y="199.9">4</text>
<text x="235" y="199.9">5</text>
<text x="285" y="199.9">6</text>
</g>
<g font-size="1.8" fill="#008484">
<text x="189.2" y="28.9">MH1</text>
<text x="236.2" y="28.8">J3</text>
<text x="189.2" y="33.9">MH2</text>
<text x="189.2" y="31.3">MountingHole</text>
<text x="231.1" y="31.3">PLT133/T10W</text>
<text x="189.2" y="36.4">MountingHole</text>
<text x="189.2" y="39">MH3</text>
<text x="189.2" y="41.4">MountingHole</text>
<text x="227.1" y="37.8">C21</text>
<text x="227.1" y="40.1">0.1u</text>
<text x="63.8" y="47.3">PWR_FLAG</text>
<text x="189.2" y="45.4">MH4</text>
<text x="189.2" y="47.8">MountingHole</text>
<text x="22.2" y="52.3">Conn_02x25_Odd_Even</text>
<text x="31.8" y="50">J1</text>
<text x="189.2" y="50.5">MH5</text>
<text x="189.2" y="52.9">MountingHole</text>
<text x="63.8" y="54.9">PWR_FLAG</text>
<text x="63.8" y="62.5">PWR_FLAG</text>
<text x="253.5" y="63.3">ST1</text>
<text x="253.5" y="65.6">Screw_Terminal_01x01</text>
<text x="210.7" y="70.7">R8</text>
<text x="253.5" y="68.4">ST2</text>
<text x="253.5" y="70.7">Screw_Terminal_01x01</text>
<text x="194.8" y="74.6">D1</text>
<text x="194.8" y="76.9">AD1580</text>
<text x="206.8" y="76.9">1u</text>
<text x="206.8" y="74.6">C20</text>
<text x="166.3" y="82.1">R4</text>
<text x="76" y="87.3">C1</text>
<text x="76" y="89.6">0.1u</text>
<text x="84.9" y="87.3">C2</text>
<text x="84.9" y="89.6">10n</text>
<text x="173.3" y="87.2">C16</text>
<text x="174.3" y="89.8">0.1u</text>
<text x="208.5" y="87.3">R5</text>
<text x="208.5" y="89.6">75</text>
<text x="173.8" y="100">C15</text>
<text x="182.7" y="100">C17</text>
<text x="191.6" y="100">C18</text>
<text x="200.5" y="100">C19</text>
<text x="208.5" y="97.5">R6</text>
<text x="208.5" y="99.8">75</text>
<text x="173.8" y="102.3">0.1u</text>
<text x="182.7" y="102.3">10n</text>
<text x="191.6" y="102.3">0.1u</text>
<text x="200.5" y="102.3">10n</text>
<text x="208.5" y="110.2">R7</text>
<text x="208.5" y="112.5">75</text>
<text x="55" y="124.4">MPZ1608S102ATA00</text>
<text x="62.8" y="122">FB1</text>
<text x="217.9" y="124.7">74HCT2G17GW</text>
<text x="223.4" y="122.4">U3</text>
<text x="211.8" y="131.7">1A</text>
<text x="235.2" y="131.7">1Y</text>
<text x="55" y="134.6">MPZ1608S102ATA00</text>
<text x="62.8" y="132.2">FB2</text>
<text x="105.2" y="134.3">C3</text>
<text x="105.2" y="136.6">0.1u</text>
<text x="114.1" y="134.3">C4</text>
<text x="114.1" y="136.6">10u</text>
<text x="130.6" y="134.3">C5</text>
<text x="130.6" y="136.6">0.1u</text>
<text x="148.4" y="134.3">C8</text>
<text x="148.4" y="136.6">0.1u</text>
<text x="211.8" y="134.2">GND</text>
<text x="211.8" y="136.8">2A</text>
<text x="234.3" y="134.2">Vcc</text>
<text x="235.2" y="136.8">2Y</text>
<text x="266.5" y="135.6">C22</text>
<text x="266.5" y="137.9">0.1u</text>
<text x="114.2" y="143.1">U2</text>
<text x="130" y="143.1">PCM5142PW</text>
<text x="154.9" y="141.8">C11</text>
<text x="36.5" y="149.6" transform="rotate(-90 36.5 149.6)">R13</text>
<text x="38.8" y="149.6" transform="rotate(-90 38.8 149.6)">4.7k</text>
<text x="111" y="146.9">SCK</text>
<text x="111" y="149.5">BCK</text>
<text x="126.6" y="149.1" transform="rotate(-90 126.6 149.1)">DVDD</text>
<text x="129.1" y="148.9" transform="rotate(-90 129.1 148.9)">AVDD</text>
<text x="135.4" y="149.5">OUTR</text>
<text x="135.6" y="146.9">OUTL</text>
<text x="144.7" y="144.4">R2</text>
<text x="154.9" y="144.4">2.2n</text>
<text x="176" y="147.8">J2</text>
<text x="215.3" y="146.5">PESD5V0U4BW</text>
<text x="220.9" y="144">D4</text>
<text x="235.7" y="146.5">PESD5V0V4UW</text>
<text x="241.2" y="144">D2</text>
<text x="55.7" y="153.2">BC847</text>
<text x="55.7" y="150.8">Q1</text>
<text x="111" y="154.5">DIN</text>
<text x="111" y="152">LRCK</text>
<text x="124.1" y="150.4" transform="rotate(-90 124.1 150.4)">CPVDD</text>
<text x="128.3" y="154.5">GPIO3/AGNS</text>
<text x="144.7" y="152">R3</text>
<text x="158.6" y="154.6">C13</text>
<text x="176" y="150.1">SJ1-3533NG</text>
<text x="181.5" y="154.2">D3</text>
<text x="44.7" y="160.8">10k</text>
<text x="44.7" y="158.4">R12</text>
<text x="54.8" y="158.4">R9</text>
<text x="54.8" y="160.8">47</text>
<text x="60.7" y="161.1" transform="rotate(-90 60.7 161.1)">R11</text>
<text x="63" y="161.1" transform="rotate(-90 63 161.1)">47</text>
<text x="111" y="159.6">SCL/MC/ATT1</text>
<text x="128.5" y="157.1">GPIO4/MAST</text>
<text x="129" y="159.6">GPIO5/ATT0</text>
<text x="158.6" y="156.9">2.2n</text>
<text x="176.3" y="156.6">PESD12VL2BT</text>
<text x="54.8" y="166.1">R10</text>
<text x="111" y="162.2">SDA/MOSI/ATT2</text>
<text x="111" y="167.2">ADR1/MISO/FMT</text>
<text x="128.6" y="167.2">VCOM/DEMP</text>
<text x="130.2" y="162.2">GPIO6/FLT</text>
<text x="54.8" y="168.4">47</text>
<text x="111" y="169.8">ADR2/GPIO2/DOUT</text>
<text x="135.4" y="172.3">CAPP</text>
<text x="150.9" y="173.7">C9</text>
<text x="111" y="174.9">MODE1</text>
<text x="111" y="177.4">MODE2/MS</text>
<text x="135.2" y="174.9">CAPM</text>
<text x="135.3" y="179.9">LDOO</text>
<text x="150.9" y="176">2.2u</text>
<text x="98" y="183.8">R1</text>
<text x="111" y="182.5">XSMT</text>
<text x="124.1" y="183.6" transform="rotate(-90 124.1 183.6)">CPGND</text>
<text x="126.6" y="183.6" transform="rotate(-90 126.6 183.6)">DGND</text>
<text x="129.1" y="183.6" transform="rotate(-90 129.1 183.6)">AGND</text>
<text x="135.4" y="182.5">VNEG</text>
<text x="145.9" y="183.8">C7</text>
<text x="153.5" y="181.3">C10</text>
<text x="153.5" y="183.6">0.1u</text>
<text x="98" y="186.2">10k</text>
<text x="145.9" y="186.2">2.2u</text>
</g>
<g font-size="1.8">
<text x="226.1" y="35.3">DVDD3v3</text>
<text x="226.1" y="32.8">SPDIF</text>
<text x="59.7" y="50.5">DVDD5</text>
<text x="59.7" y="58.2">DVDD3v3</text>
<text x="85.1" y="59.4">VGA_G0</text>
<text x="166.4" y="56.9">VGA_R6</text>
<text x="166.4" y="54.3">VGA_R7</text>
<text x="166.4" y="59.4">VGA_R5</text>
<text x="16.5" y="62">VGA_PSAVE 7</text>
<text x="17.8" y="64.5">VGA_R1</text>
<text x="40.6" y="64.5">VGA_R0</text>
<text x="40.6" y="62">AUDIO_MUTE_N</text>
<text x="85.1" y="64.5">VGA_G2</text>
<text x="85.1" y="62">VGA_G1</text>
<text x="166.4" y="64.5">VGA_R3</text>
<text x="166.4" y="62">VGA_R4</text>
<text x="17.8" y="67">VGA_R3</text>
<text x="17.8" y="69.6">VGA_R5</text>
<text x="40.6" y="67">VGA_R2</text>
<text x="40.6" y="69.6">VGA_R4</text>
<text x="85.1" y="67">VGA_G3</text>
<text x="85.1" y="69.6">VGA_G4</text>
<text x="166.4" y="69.6">VGA_R1</text>
<text x="166.4" y="67">VGA_R2</text>
<text x="17.8" y="74.7">DVDD5</text>
<text x="17.8" y="77.2">VGA_G1</text>
<text x="17.8" y="72.1">VGA_R7</text>
<text x="40.6" y="72.1">VGA_R6</text>
<text x="40.6" y="77.2">VGA_G0</text>
<text x="85.1" y="77.2">VGA_G7</text>
<text x="85.1" y="72.1">VGA_G5</text>
<text x="85.1" y="74.7">VGA_G6</text>
<text x="166.4" y="72.1">VGA_R0</text>
<text x="215.9" y="72.1">DVDD3v3</text>
<text x="17.8" y="79.7">VGA_G3</text>
<text x="17.8" y="82.3">VGA_G5</text>
<text x="40.6" y="82.3">VGA_G4</text>
<text x="40.6" y="79.7">VGA_G2</text>
<text x="85.1" y="82.3">VGA_SOG</text>
<text x="85.1" y="79.7">VGA_BL_N</text>
<text x="167.6" y="79.7">VGA_PSAVE</text>
<text x="17.8" y="89.9">VGA_B1</text>
<text x="17.8" y="87.4">VGA_SOG 27</text>
<text x="17.8" y="84.8">VGA_G7</text>
<text x="40.6" y="89.9">VGA_B0</text>
<text x="40.6" y="84.8">VGA_G6</text>
<text x="40.6" y="87.4">VGA_BL_N</text>
<text x="73.7" y="84.8">DVDD3v3</text>
<text x="181.6" y="87.4">DVDD3v3</text>
<text x="214.6" y="84.8">R_OUT</text>
<text x="17.8" y="92.4">VGA_B3</text>
<text x="17.8" y="95">VGA_B5</text>
<text x="40.6" y="95">VGA_B4</text>
<text x="40.6" y="92.4">VGA_B2</text>
<text x="85.1" y="92.4">VGA_B0</text>
<text x="85.1" y="95">VGA_B1</text>
<text x="214.6" y="95">G_OUT</text>
<text x="17.8" y="97.5">DVDD3v3</text>
<text x="17.8" y="100.1">VGA_B7</text>
<text x="40.6" y="100.1">VGA_B6</text>
<text x="85.1" y="100.1">VGA_B3</text>
<text x="85.1" y="97.5">VGA_B2</text>
<text x="189.2" y="97.5">DVDD3v3</text>
<text x="257.8" y="100.1">VGA_HS_TTL</text>
<text x="17.8" y="107.7">VGA_VS</text>
<text x="40.6" y="102.6">VGA_CLK</text>
<text x="40.6" y="105.1">VGA_HS</text>
<text x="85.1" y="107.7">VGA_B6</text>
<text x="85.1" y="105.1">VGA_B5</text>
<text x="85.1" y="102.6">VGA_B4</text>
<text x="209.5" y="107.7">B_OUT</text>
<text x="218.4" y="102.6">DVDD5</text>
<text x="257.8" y="105.1">VGA_VS_TTL</text>
<text x="17.8" y="112.8">I2S_DATA 47</text>
<text x="17.8" y="110.2">I2S_BCK</text>
<text x="41.9" y="112.8">SPDIF</text>
<text x="41.9" y="110.2">I2S_WS</text>
<text x="85.1" y="110.2">VGA_B7</text>
<text x="85.1" y="112.8">VGA_CLK</text>
<text x="20.3" y="115.3">SDA</text>
<text x="43.2" y="115.3">SCL</text>
<text x="209.5" y="119.1">VGA_CS_75</text>
<text x="55.9" y="126.7">SCL</text>
<text x="71.1" y="126.7">SCL_F</text>
<text x="114.3" y="131.8">DVDD3v3</text>
<text x="193" y="130.5">VGA_HS</text>
<text x="247.6" y="130.5">VGA_HS_TTL</text>
<text x="55.9" y="136.9">SDA</text>
<text x="71.1" y="136.9">SDA_F</text>
<text x="193" y="135.6">VGA_VS</text>
<text x="247.6" y="135.6">VGA_VS_TTL</text>
<text x="257.8" y="133.1">DVDD5</text>
<text x="54.6" y="145.8">DVDD5</text>
<text x="92.7" y="148.3">I2S_BCK</text>
<text x="156.2" y="145.8">AL_OUT</text>
<text x="205.7" y="149.6">R_OUT</text>
<text x="250.2" y="149.6">VGA_HS_TTL</text>
<text x="25.4" y="150.9">VGA_HS</text>
<text x="92.7" y="153.4">I2S_DATA</text>
<text x="92.7" y="150.9">I2S_WS</text>
<text x="205.7" y="152.1">G_OUT</text>
<text x="250.2" y="152.1">VGA_VS_TTL</text>
<text x="92.7" y="158.5">SCL_F</text>
<text x="92.7" y="161">SDA_F</text>
<text x="166.4" y="159.8">AL_OUT</text>
<text x="201.9" y="159.8">VGA_CS_75</text>
<text x="205.7" y="157.2">B_OUT</text>
<text x="64.8" y="162.3">VGA_CS_75</text>
<text x="166.4" y="162.3">AR_OUT</text>
<text x="95.2" y="168.6">DVDD3v3</text>
<text x="95.2" y="176.3">DVDD3v3</text>
</g>
<g font-size="1.8" fill="#008400">
<text x="151.1" y="148.3">AR_OUT</text>
<text x="88.9" y="181.3">AUDIO_MUTE_N</text>
</g>
<g font-size="1.4" fill="#008484">
<text x="211.1" y="73.1">1k</text>
<text x="169.9" y="83.3">530</text>
<text x="144.5" y="146.8">470</text>
<text x="144.5" y="149.3">470</text>
</g>
</svg>
